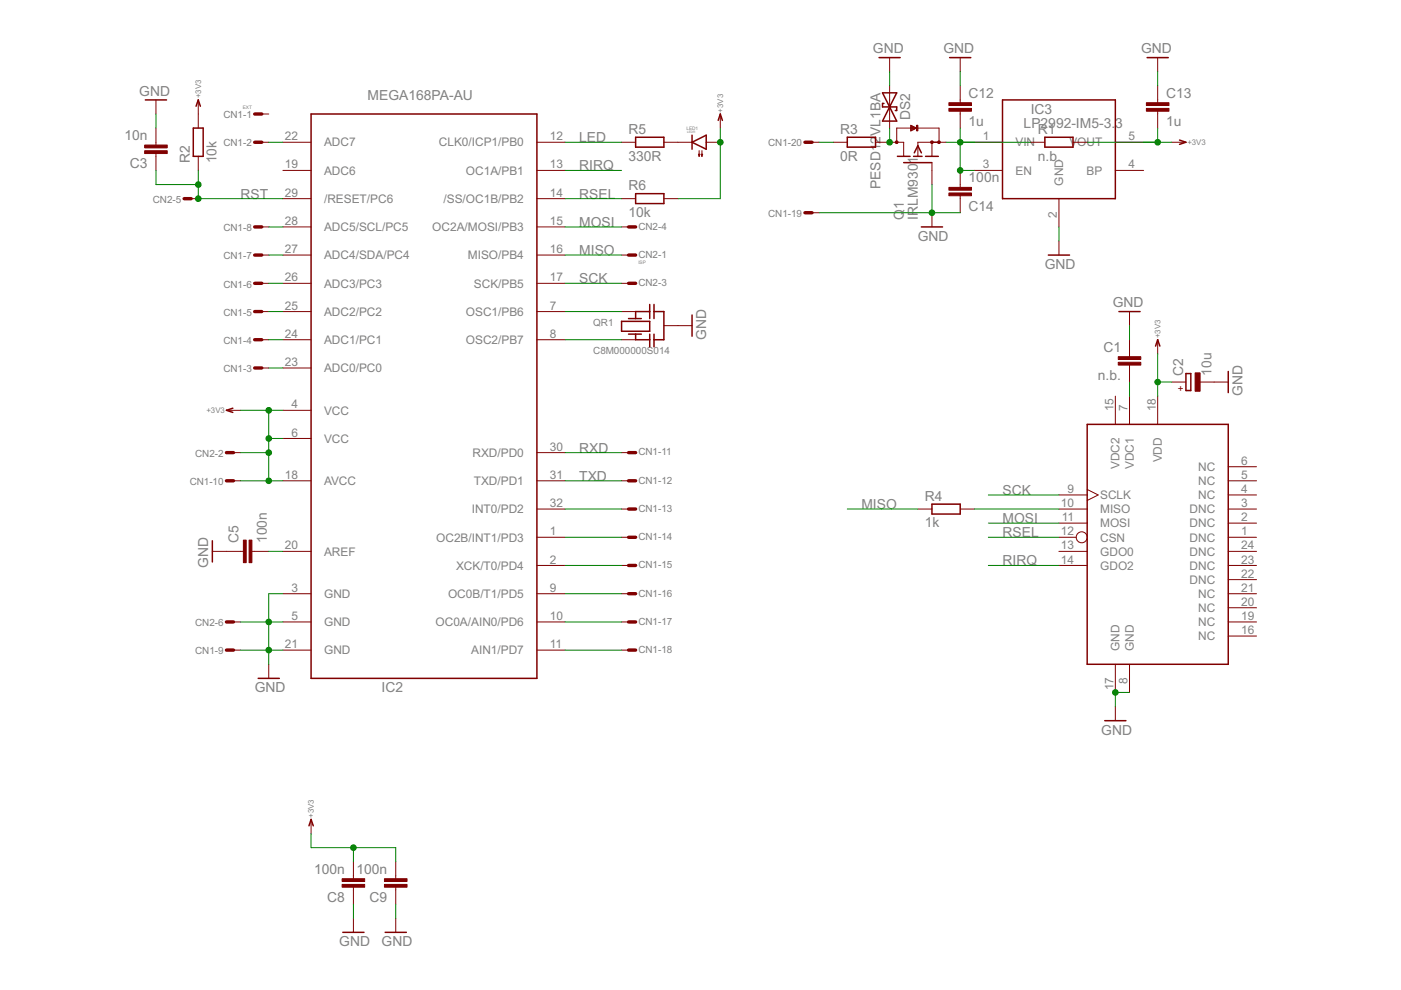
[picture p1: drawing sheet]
<svg xmlns="http://www.w3.org/2000/svg" width="297mm" height="210mm" viewBox="0 0 297 210" stroke-linecap="round" stroke-linejoin="round" font-family="sans-serif">
<g fill="none" stroke="#800000" stroke-width=".32">
<path d="M186.4 12.2h4.5M187.1 19.7l3 6h-3l3-6zM201.3 12.2h4.5M243.2 12.2h4.5M30.8 21.2h4.5M41 27.2h2.1v5.9h-2.1zM41.6 22.5l.4-1.3 .5 1.3M66 24.2h47.8v119.6h-47.8zM134.8 29.1h6v2.1h-6zM146.7 30.2l3-1.5v2.9zM146.7 28.7v2.9M152.3 25.5l.4-1.3 .5 1.3"/>
<path d="M179.6 29.1h6v2.1h-6zM187.4 21.9h-.3v.8h3v.7h-.3M190.3 33.1h2.7M191.6 34.5h6M193.7 33.1h1.8M193.8 32.4l.8-1.5 .7 1.5M196.2 33.1h2.7M212.6 21.2h23.9v20.9h-23.9zM221.5 29.1h6v2.1h-6zM250.1 29.7l1.3 .5-1.3 .4M134.8 41.1h6v2.1h-6zM195.3 48.1h4.5"/>
<path d="M222.3 54.1h4.5M131.8 68.1h6v2.1h-6zM133.3 70.8h2.7M133.3 67.5h2.7M134.8 70.8v1.2h3M137.8 66.1h-3v1.4M137.8 64.6v2.9M137.8 70.8v2.7M138.7 66.1h2.1v5.9h-2.1M138.7 64.6v2.9M138.7 70.8v2.7M146.7 66.8v4.5"/>
<path d="M237.2 66.1h4.5M245 73.4l.4-1.4 .5 1.4M251.4 79.2h1.1v3.6h-1.1zM260.4 78.8v4.4M49.4 86.6l-1.4 .4 1.4 .4M230.5 90h29.9v50.8h-29.9zM45 114.7v4.4M197.6 106.9h6v2.1h-6zM54.7 143.8h4.5M234.2 152.8h4.5M65.5 175.1l.5-1.4 .4 1.4M72.7 197.7h4.5"/>
<path d="M81.7 197.7h4.4"/>
</g>
<g fill="none" stroke="#800000" stroke-width=".21">
<path d="M188.6 12.2v3M188.6 18.2v9M203.6 12.2v3M203.6 18.2v3.6M245.4 12.2v3M245.4 18.2v3.6M33.1 21.2v3M33.1 27.2v3.6M33.1 32.6v3.5M42 21.2v6M42 33.1v3M54 30.2h3"/>
<path d="M54 24.2h3M60 30.2h6M60 36.1h6M113.8 30.2h6M113.8 36.1h6M131.8 30.2h3M140.8 30.2h5.9M148.1 32.7h.3l-.2 .4zM148.2 31.9v1.2M148.7 32.7h.3l-.2 .4zM148.8 31.9v1.2M149.7 30.2h3"/>
<path d="M152.7 24.2v3M170.7 30.2h3M176.7 30.2h2.9M185.6 30.2h6v2.9M190.1 30.2v-3h9v3M193.1 26.6l1.2 .6-1.2 .6zM193.1 27.7h.2M193.1 27.5h.5M193.1 27.4h.8M193.1 27.2h1.1M193.1 27.1h1M193.1 26.9h.7"/>
<path d="M193.1 26.8h.4M193.1 26.6h.1M197.6 30.2v2.9M197.6 34.6v4.5M200.6 30.2h-6v2.9M203.6 23.6v3.6M203.6 36.1v3.6M206.6 30.2h6M206.6 36.1h6M218.5 30.2h3M227.5 30.2h3M236.5 30.2h6"/>
<path d="M236.5 36.1h6M245.4 23.6v3.6M248.5 30.2h2.9M39 42.1h3M54 48.1h3M54 54.1h3M60 42.1h6M60 48.1h6M60 54.1h6M113.8 42.1h6M113.8 48.1h6M113.8 54.1h6"/>
<path d="M131.8 42.1h3M131.8 48.1h3M131.8 54.1h3M140.8 42.1h2.9M170.7 45.1h3M197.6 45.1v3M203.6 41.5v3.6M224.5 42.1v6M224.5 51.1v3M54 60.1h3M54 72h3M54 66.1h3"/>
<path d="M54 78h3M60 60.1h6M60 72h6M60 66.1h6M60 78h6M113.8 60.1h6M113.8 72h6M113.8 66.1h6M131.8 60.1h3M131.8 72h3M131.8 66.1h3M140.8 69h5.9"/>
<path d="M239.5 66.1v2.9M239.5 72v3.6M239.5 77.4v3.6M245.4 72v3M48 96h3M48 87h3M60 93h6M60 87h6M113.8 96h6M131.8 96h3M236.5 84v6M239.5 84v6"/>
<path d="M245.4 84v6M248.5 81h2.9M254.4 81h6M260.4 99h6M45 116.9h6.6M48 101.9h3M53.4 116.9h3.6M60 101.9h6M60 116.9h6M113.8 101.9h6M113.8 107.9h6M113.8 113.9h6"/>
<path d="M113.8 119.9h6M131.8 101.9h3M131.8 107.9h3M131.8 113.9h3M131.8 119.9h3M194.6 107.9h3M203.6 107.9h3M224.5 107.9h6M224.5 113.9h3.7M224.5 119.9h6M224.5 116.9h6M224.5 110.9h6"/>
<path d="M224.5 104.9h6M230.5 103.8l2.3 1.1-2.3 1.2M260.4 101.9h6M260.4 107.9h6M260.4 113.9h6M260.4 119.9h6M260.4 116.9h6M260.4 110.9h6M260.4 104.9h6M48 131.9h3M48 137.8h3M60 125.9h6"/>
<path d="M60 131.9h6M60 137.8h6M113.8 125.9h6M113.8 131.9h6M113.8 137.8h6M131.8 125.9h3M131.8 131.9h3M131.8 137.8h3M260.4 125.9h6M260.4 131.9h6M260.4 134.9h6M260.4 128.9h6"/>
<path d="M260.4 122.9h6M57 140.8v3M236.5 140.8v6M236.5 149.8v3M239.5 140.8v6M66 173.7v3M74.9 182.7v3.6M74.9 188.1v3.6M74.9 194.7v3M83.9 182.7v3.6M83.9 188.1v3.6M83.9 194.7v3"/>
<circle cx="229.3" cy="113.9" r="1.16"/>
</g>
<g fill="#800000" stroke="#800000" stroke-width=".21">
<path d="M52.8 114.5h.6v4.8h-.6z"/>
<path d="M51.6 114.5h.6v4.8h-.6z"/>
<path d="M72.5 186.3h4.8v.6h-4.8z"/>
<path d="M72.5 187.5h4.8v.6h-4.8z"/>
<path d="M81.5 186.3h4.8v.6h-4.8z"/>
<path d="M81.5 187.5h4.8v.6h-4.8z"/>
<path d="M194.3 26.6h.3v1.1h-.3z"/>
<path d="M201.2 23h4.8v.6h-4.8z"/>
<path d="M201.2 21.8h4.8v.6h-4.8z"/>
<path d="M243.1 23h4.7v.6h-4.7z"/>
<path d="M243.1 21.8h4.7v.6h-4.7z"/>
<path d="M201.2 39.7h4.8v.6h-4.8z"/>
<path d="M201.2 40.9h4.8v.6h-4.8z"/>
<path d="M237.1 76.8h4.8v.6h-4.8z"/>
<path d="M237.1 75.6h4.8v.6h-4.8z"/>
<path d="M253.4 79.1h1v3.9h-1z"/>
<path d="M30.7 30.8h4.8v.5h-4.8z"/>
<path d="M30.7 32h4.8v.6h-4.8z"/>
</g>
<g fill="none" stroke="#800000" stroke-width=".72">
<path d="M54 24.2h1.5M54 30.2h1.5M170.7 30.2h1.5M39 42.1h1.5M54 54.1h1.5M54 48.1h1.5M133.3 54.1h1.5M133.3 48.1h1.5M170.7 45.1h1.5M54 60.1h1.5M54 78h1.5M54 72h1.5"/>
<path d="M54 66.1h1.5M133.3 60.1h1.5M48 96h1.5M133.3 96h1.5M48 101.9h1.5M133.3 101.9h1.5M133.3 107.9h1.5M133.3 113.9h1.5M133.3 119.9h1.5M48 131.9h1.5M48 137.8h1.5M133.3 131.9h1.5"/>
<path d="M133.3 137.8h1.5M133.3 125.9h1.5"/>
</g>
<g fill="#800000" stroke="#800000" stroke-width=".21">
<circle cx="190.1" cy="30.2" r=".3"/>
<circle cx="199.1" cy="30.2" r=".3"/>
<circle cx="197.6" cy="30.2" r=".3"/>
</g>
<g fill="none" stroke="#008000" stroke-width=".21">
<path d="M188.6 15.2v3M203.6 15.2v3M245.4 15.2v3M33.1 24.2v3M33.1 36.1v3h8.9M42 36.1v6h18M57 30.2h3M119.8 30.2h12M119.8 36.1h12M152.7 27.2v14.9h-9M173.7 30.2h3M188.6 27.2v3"/>
<path d="M197.6 39.1v6M200.6 30.2h17.9M203.6 27.2v8.9h3M230.5 30.2h18M245.4 27.2v3M57 48.1h3M57 54.1h3M119.8 42.1h12M119.8 48.1h12M119.8 54.1h12M173.7 45.1h29.9M224.5 48.1v3"/>
<path d="M57 60.1h3M57 66.1h3M57 72h3M57 78h3M119.8 60.1h12M119.8 66.1h12M119.8 72h12M239.5 69v3M245.4 75v9M51 87h9M51 96h6M57 87v14.9"/>
<path d="M57 93h3M119.8 96h12M239.5 81v3M245.4 81h3.1M51 101.9h9M57 116.9h3M119.8 101.9h12M119.8 113.9h12M119.8 107.9h12M119.8 119.9h12M179.6 107.9h15M206.6 107.9h17.9"/>
<path d="M209.5 110.9h15M209.5 104.9h15M209.5 113.9h15M209.5 119.9h15M51 131.9h9M51 137.8h9M60 125.9h-3v14.9M119.8 125.9h12M119.8 131.9h12M119.8 137.8h12M239.5 146.8h-3v3M66 176.7v3h17.9v3"/>
<path d="M74.9 179.7v3M74.9 191.7v3M83.9 191.7v3"/>
</g>
<g fill="#008000" stroke="#008000" stroke-width=".21">
<circle cx="57" cy="131.9" r=".59"/>
<circle cx="57" cy="137.8" r=".59"/>
<circle cx="197.6" cy="45.1" r=".59"/>
<circle cx="236.5" cy="146.8" r=".59"/>
<circle cx="74.9" cy="179.7" r=".59"/>
<circle cx="57" cy="93" r=".59"/>
<circle cx="57" cy="87" r=".59"/>
<circle cx="57" cy="96" r=".59"/>
<circle cx="57" cy="101.9" r=".59"/>
<circle cx="245.4" cy="30.2" r=".59"/>
<circle cx="152.7" cy="30.2" r=".59"/>
<circle cx="245.4" cy="81" r=".59"/>
<circle cx="42" cy="42.1" r=".59"/>
<circle cx="42" cy="39.1" r=".59"/>
<circle cx="188.6" cy="30.2" r=".59"/>
<circle cx="203.6" cy="30.2" r=".59"/>
<circle cx="203.6" cy="36.1" r=".59"/>
</g>
<g font-size="3.3" fill="#808080">
<text x="185.1" y="11.3">GND</text>
<text x="200" y="11.3">GND</text>
<text x="241.9" y="11.3">GND</text>
<text x="29.5" y="20.3">GND</text>
<text x="77.9" y="21.2">MEGA168PA-AU</text>
<text x="205.4" y="20.7">C12</text>
<text x="247.3" y="20.7">C13</text>
<text x="26.4" y="29.7">10n</text>
<text x="133.3" y="28.4">R5</text>
<text x="178.1" y="28.4">R3</text>
<text x="193" y="25.4" transform="rotate(-90 193 25.4)">DS2</text>
<text x="205.4" y="26.7">1u</text>
<text x="217" y="27.2">LP2992-IM5-3.3</text>
<text x="218.5" y="24.2">IC3</text>
<text x="220" y="28.4">R1</text>
<text x="247.3" y="26.7">1u</text>
<text x="27.5" y="35.7">C3</text>
<text x="40.3" y="34.6" transform="rotate(-90 40.3 34.6)">R2</text>
<text x="45.9" y="34.6" transform="rotate(-90 45.9 34.6)">10k</text>
<text x="122.8" y="30.2">LED</text>
<text x="133.3" y="34">330R</text>
<text x="178.1" y="34">0R</text>
<text x="220" y="34">n.b.</text>
<text x="122.8" y="36.1">RIRQ</text>
<text x="133.3" y="40.4">R6</text>
<text x="186.7" y="40.1" transform="rotate(-90 186.7 40.1)">PESD12VL1BA</text>
<text x="205.4" y="38.7">100n</text>
<text x="51" y="42.1">RST</text>
<text x="122.8" y="42.1">RSEL</text>
<text x="133.3" y="46">10k</text>
<text x="191.6" y="46.6" transform="rotate(-90 191.6 46.6)">Q</text>
<text x="191.6" y="44.3" transform="rotate(-90 191.6 44.3)">1</text>
<text x="194.6" y="46.6" transform="rotate(-90 194.6 46.6)">IRLM9301</text>
<text x="205.4" y="44.7">C14</text>
<text x="122.8" y="48.1">MOSI</text>
<text x="194.6" y="51.1">GND</text>
<text x="122.8" y="54.1">MISO</text>
<text x="221.5" y="57.1">GND</text>
<text x="122.8" y="60.1">SCK</text>
<text x="235.9" y="65.2">GND</text>
<text x="149.7" y="72" transform="rotate(-90 149.7 72)">GND</text>
<text x="233.9" y="74.6">C1</text>
<text x="232.8" y="80.6">n.b.</text>
<text x="250.9" y="79.7" transform="rotate(-90 250.9 79.7)">C2</text>
<text x="256.9" y="79.7" transform="rotate(-90 256.9 79.7)">10u</text>
<text x="263.4" y="84" transform="rotate(-90 263.4 84)">GND</text>
<text x="122.8" y="96">RXD</text>
<text x="122.8" y="101.9">TXD</text>
<text x="182.6" y="107.9">MISO</text>
<text x="196.1" y="106.2">R4</text>
<text x="212.5" y="104.9">SCK</text>
<text x="196.1" y="111.8">1k</text>
<text x="212.5" y="110.9">MOSI</text>
<text x="212.5" y="113.9">RSEL</text>
<text x="50.6" y="115.1" transform="rotate(-90 50.6 115.1)">C5</text>
<text x="56.5" y="115.1" transform="rotate(-90 56.5 115.1)">100n</text>
<text x="212.5" y="119.9">RIRQ</text>
<text x="44.1" y="120.4" transform="rotate(-90 44.1 120.4)">GND</text>
<text x="54" y="146.8">GND</text>
<text x="80.9" y="146.8">IC2</text>
<text x="233.5" y="155.8">GND</text>
<text x="66.6" y="185.3">100n</text>
<text x="75.6" y="185.3">100n</text>
<text x="69.4" y="191.2">C8</text>
<text x="78.4" y="191.2">C9</text>
<text x="71.9" y="200.7">GND</text>
<text x="80.9" y="200.7">GND</text>
</g>
<g font-size="2.8" fill="#808080">
<text x="60.4" y="29.7">22</text>
<text x="116.6" y="29.7">12</text>
<text x="208.4" y="29.7">1</text>
<text x="239.2" y="29.7">5</text>
<text x="60.4" y="35.7">19</text>
<text x="68.7" y="31.1">ADC7</text>
<text x="93.1" y="31.1">CLK0/ICP1/PB0</text>
<text x="116.6" y="35.7">13</text>
<text x="208.4" y="35.7">3</text>
<text x="215.3" y="31.1">VIN</text>
<text x="226.7" y="31.1">VOUT</text>
<text x="239.2" y="35.7">4</text>
<text x="60.4" y="41.7">29</text>
<text x="68.7" y="37">ADC6</text>
<text x="98.8" y="37">OC1A/PB1</text>
<text x="116.6" y="41.7">14</text>
<text x="215.3" y="37">EN</text>
<text x="225.4" y="39.4" transform="rotate(-90 225.4 39.4)">GND</text>
<text x="230.4" y="37">BP</text>
<text x="60.4" y="47.7">28</text>
<text x="68.7" y="43">/RESET/PC6</text>
<text x="94" y="43">/SS/OC1B/PB2</text>
<text x="116.6" y="47.7">15</text>
<text x="224.1" y="46.3" transform="rotate(-90 224.1 46.3)">2</text>
<text x="60.4" y="53.7">27</text>
<text x="68.7" y="49">ADC5/SCL/PC5</text>
<text x="91.6" y="49">OC2A/MOSI/PB3</text>
<text x="116.6" y="53.7">16</text>
<text x="60.4" y="59.6">26</text>
<text x="68.7" y="55">ADC4/SDA/PC4</text>
<text x="99.2" y="55">MISO/PB4</text>
<text x="116.6" y="59.6">17</text>
<text x="60.4" y="65.6">25</text>
<text x="68.7" y="61">ADC3/PC3</text>
<text x="100.5" y="61">SCK/PB5</text>
<text x="116.6" y="65.6">7</text>
<text x="60.4" y="71.6">24</text>
<text x="68.7" y="66.9">ADC2/PC2</text>
<text x="98.8" y="67">OSC1/PB6</text>
<text x="116.6" y="71.6">8</text>
<text x="60.4" y="77.6">23</text>
<text x="68.7" y="72.9">ADC1/PC1</text>
<text x="98.8" y="72.9">OSC2/PB7</text>
<text x="68.7" y="78.9">ADC0/PC0</text>
<text x="61.8" y="86.6">4</text>
<text x="68.7" y="87.9">VCC</text>
<text x="236.1" y="87.2" transform="rotate(-90 236.1 87.2)">15</text>
<text x="239.1" y="87.2" transform="rotate(-90 239.1 87.2)">7</text>
<text x="245" y="87.2" transform="rotate(-90 245 87.2)">18</text>
<text x="61.8" y="92.6">6</text>
<text x="68.7" y="93.9">VCC</text>
<text x="116.6" y="95.5">30</text>
<text x="60.4" y="101.5">18</text>
<text x="100.2" y="96.9">RXD/PD0</text>
<text x="116.6" y="101.5">31</text>
<text x="237.4" y="99.4" transform="rotate(-90 237.4 99.4)">VDC2</text>
<text x="240.4" y="99.4" transform="rotate(-90 240.4 99.4)">VDC1</text>
<text x="246.4" y="98" transform="rotate(-90 246.4 98)">VDD</text>
<text x="254" y="99.9">NC</text>
<text x="263.2" y="101.5">5</text>
<text x="263.2" y="98.5">6</text>
<text x="68.7" y="102.8">AVCC</text>
<text x="100.4" y="102.9">TXD/PD1</text>
<text x="116.6" y="107.5">32</text>
<text x="225" y="107.5">10</text>
<text x="226.3" y="104.5">9</text>
<text x="233.3" y="105.8">SCLK</text>
<text x="254" y="105.8">NC</text>
<text x="254" y="102.9">NC</text>
<text x="263.2" y="107.5">3</text>
<text x="263.2" y="104.5">4</text>
<text x="100" y="108.8">INT0/PD2</text>
<text x="116.6" y="113.5">1</text>
<text x="225" y="113.5">12</text>
<text x="225.1" y="110.5">11</text>
<text x="233.3" y="108.8">MISO</text>
<text x="233.3" y="111.8">MOSI</text>
<text x="252.2" y="111.8">DNC</text>
<text x="252.2" y="108.8">DNC</text>
<text x="263.2" y="113.5">1</text>
<text x="263.2" y="110.5">2</text>
<text x="60.4" y="116.5">20</text>
<text x="68.7" y="117.8">AREF</text>
<text x="92.5" y="114.8">OC2B/INT1/PD3</text>
<text x="116.6" y="119.5">2</text>
<text x="225" y="116.5">13</text>
<text x="225" y="119.5">14</text>
<text x="233.3" y="114.8">CSN</text>
<text x="233.3" y="117.8">GDO0</text>
<text x="252.2" y="114.8">DNC</text>
<text x="252.2" y="117.8">DNC</text>
<text x="263.2" y="119.5">23</text>
<text x="263.2" y="116.5">24</text>
<text x="61.8" y="125.5">3</text>
<text x="96.7" y="120.8">XCK/T0/PD4</text>
<text x="116.6" y="125.5">9</text>
<text x="233.3" y="120.8">GDO2</text>
<text x="252.2" y="123.8">DNC</text>
<text x="252.2" y="120.8">DNC</text>
<text x="263.2" y="125.5">21</text>
<text x="263.2" y="122.5">22</text>
<text x="61.8" y="131.4">5</text>
<text x="68.7" y="126.8">GND</text>
<text x="95" y="126.8">OC0B/T1/PD5</text>
<text x="116.6" y="131.4">10</text>
<text x="254" y="129.8">NC</text>
<text x="254" y="126.8">NC</text>
<text x="263.2" y="131.4">19</text>
<text x="263.2" y="128.5">20</text>
<text x="60.4" y="137.4">21</text>
<text x="68.7" y="132.8">GND</text>
<text x="92.3" y="132.8">OC0A/AIN0/PD6</text>
<text x="116.6" y="137.4">11</text>
<text x="254" y="135.8">NC</text>
<text x="254" y="132.8">NC</text>
<text x="263.2" y="134.4">16</text>
<text x="68.7" y="138.7">GND</text>
<text x="99.9" y="138.7">AIN1/PD7</text>
<text x="237.4" y="138.1" transform="rotate(-90 237.4 138.1)">GND</text>
<text x="240.4" y="138.1" transform="rotate(-90 240.4 138.1)">GND</text>
<text x="236.1" y="146.4" transform="rotate(-90 236.1 146.4)">17</text>
<text x="239.1" y="145" transform="rotate(-90 239.1 145)">8</text>
</g>
<g font-size="2.3" fill="#808080">
<text x="47.4" y="25.1">CN1-1</text>
<text x="47.4" y="31.1">CN1-2</text>
<text x="162.9" y="31.1">CN1-20</text>
<text x="32.4" y="43">CN2-5</text>
<text x="162.9" y="46">CN1-19</text>
<text x="47.4" y="49">CN1-8</text>
<text x="135.4" y="48.7">CN2-4</text>
<text x="47.4" y="55">CN1-7</text>
<text x="135.4" y="54.7">CN2-1</text>
<text x="47.4" y="61">CN1-6</text>
<text x="135.4" y="60.7">CN2-3</text>
<text x="47.4" y="67">CN1-5</text>
<text x="125.8" y="69">QR1</text>
<text x="47.4" y="72.9">CN1-4</text>
<text x="125.8" y="75">C8M000000S014</text>
<text x="47.4" y="78.9">CN1-3</text>
<text x="41.4" y="96.9">CN2-2</text>
<text x="135.4" y="96.6">CN1-11</text>
<text x="40.2" y="102.9">CN1-10</text>
<text x="135.4" y="102.5">CN1-12</text>
<text x="135.4" y="108.5">CN1-13</text>
<text x="135.4" y="114.5">CN1-14</text>
<text x="135.4" y="120.5">CN1-15</text>
<text x="135.4" y="126.5">CN1-16</text>
<text x="41.4" y="132.8">CN2-6</text>
<text x="135.4" y="132.5">CN1-17</text>
<text x="41.4" y="138.8">CN1-9</text>
<text x="135.4" y="138.4">CN1-18</text>
</g>
<text font-size="2.3" fill="#800000" x="249.7" y="83.2">+</text>
<g font-size="1.9" fill="#808080">
<text x="42.6" y="20.9" transform="rotate(-90 42.6 20.9)">+3V3</text>
<text x="153.3" y="23.9" transform="rotate(-90 153.3 23.9)">+3V3</text>
<text x="251.7" y="30.8">+3V3</text>
<text x="246.1" y="71.7" transform="rotate(-90 246.1 71.7)">+3V3</text>
<text x="43.8" y="87.6">+3V3</text>
<text x="66.6" y="173.4" transform="rotate(-90 66.6 173.4)">+3V3</text>
</g>
<g font-size="1.1" fill="#808080">
<text x="51.5" y="23.1">EXT</text>
<text x="145.5" y="27.6">LED1</text>
<text x="135.4" y="55.9">ISP</text>
</g>
<text font-size=".7" fill="#808080" x="145.7" y="28.2">LEDR</text>
</svg>
